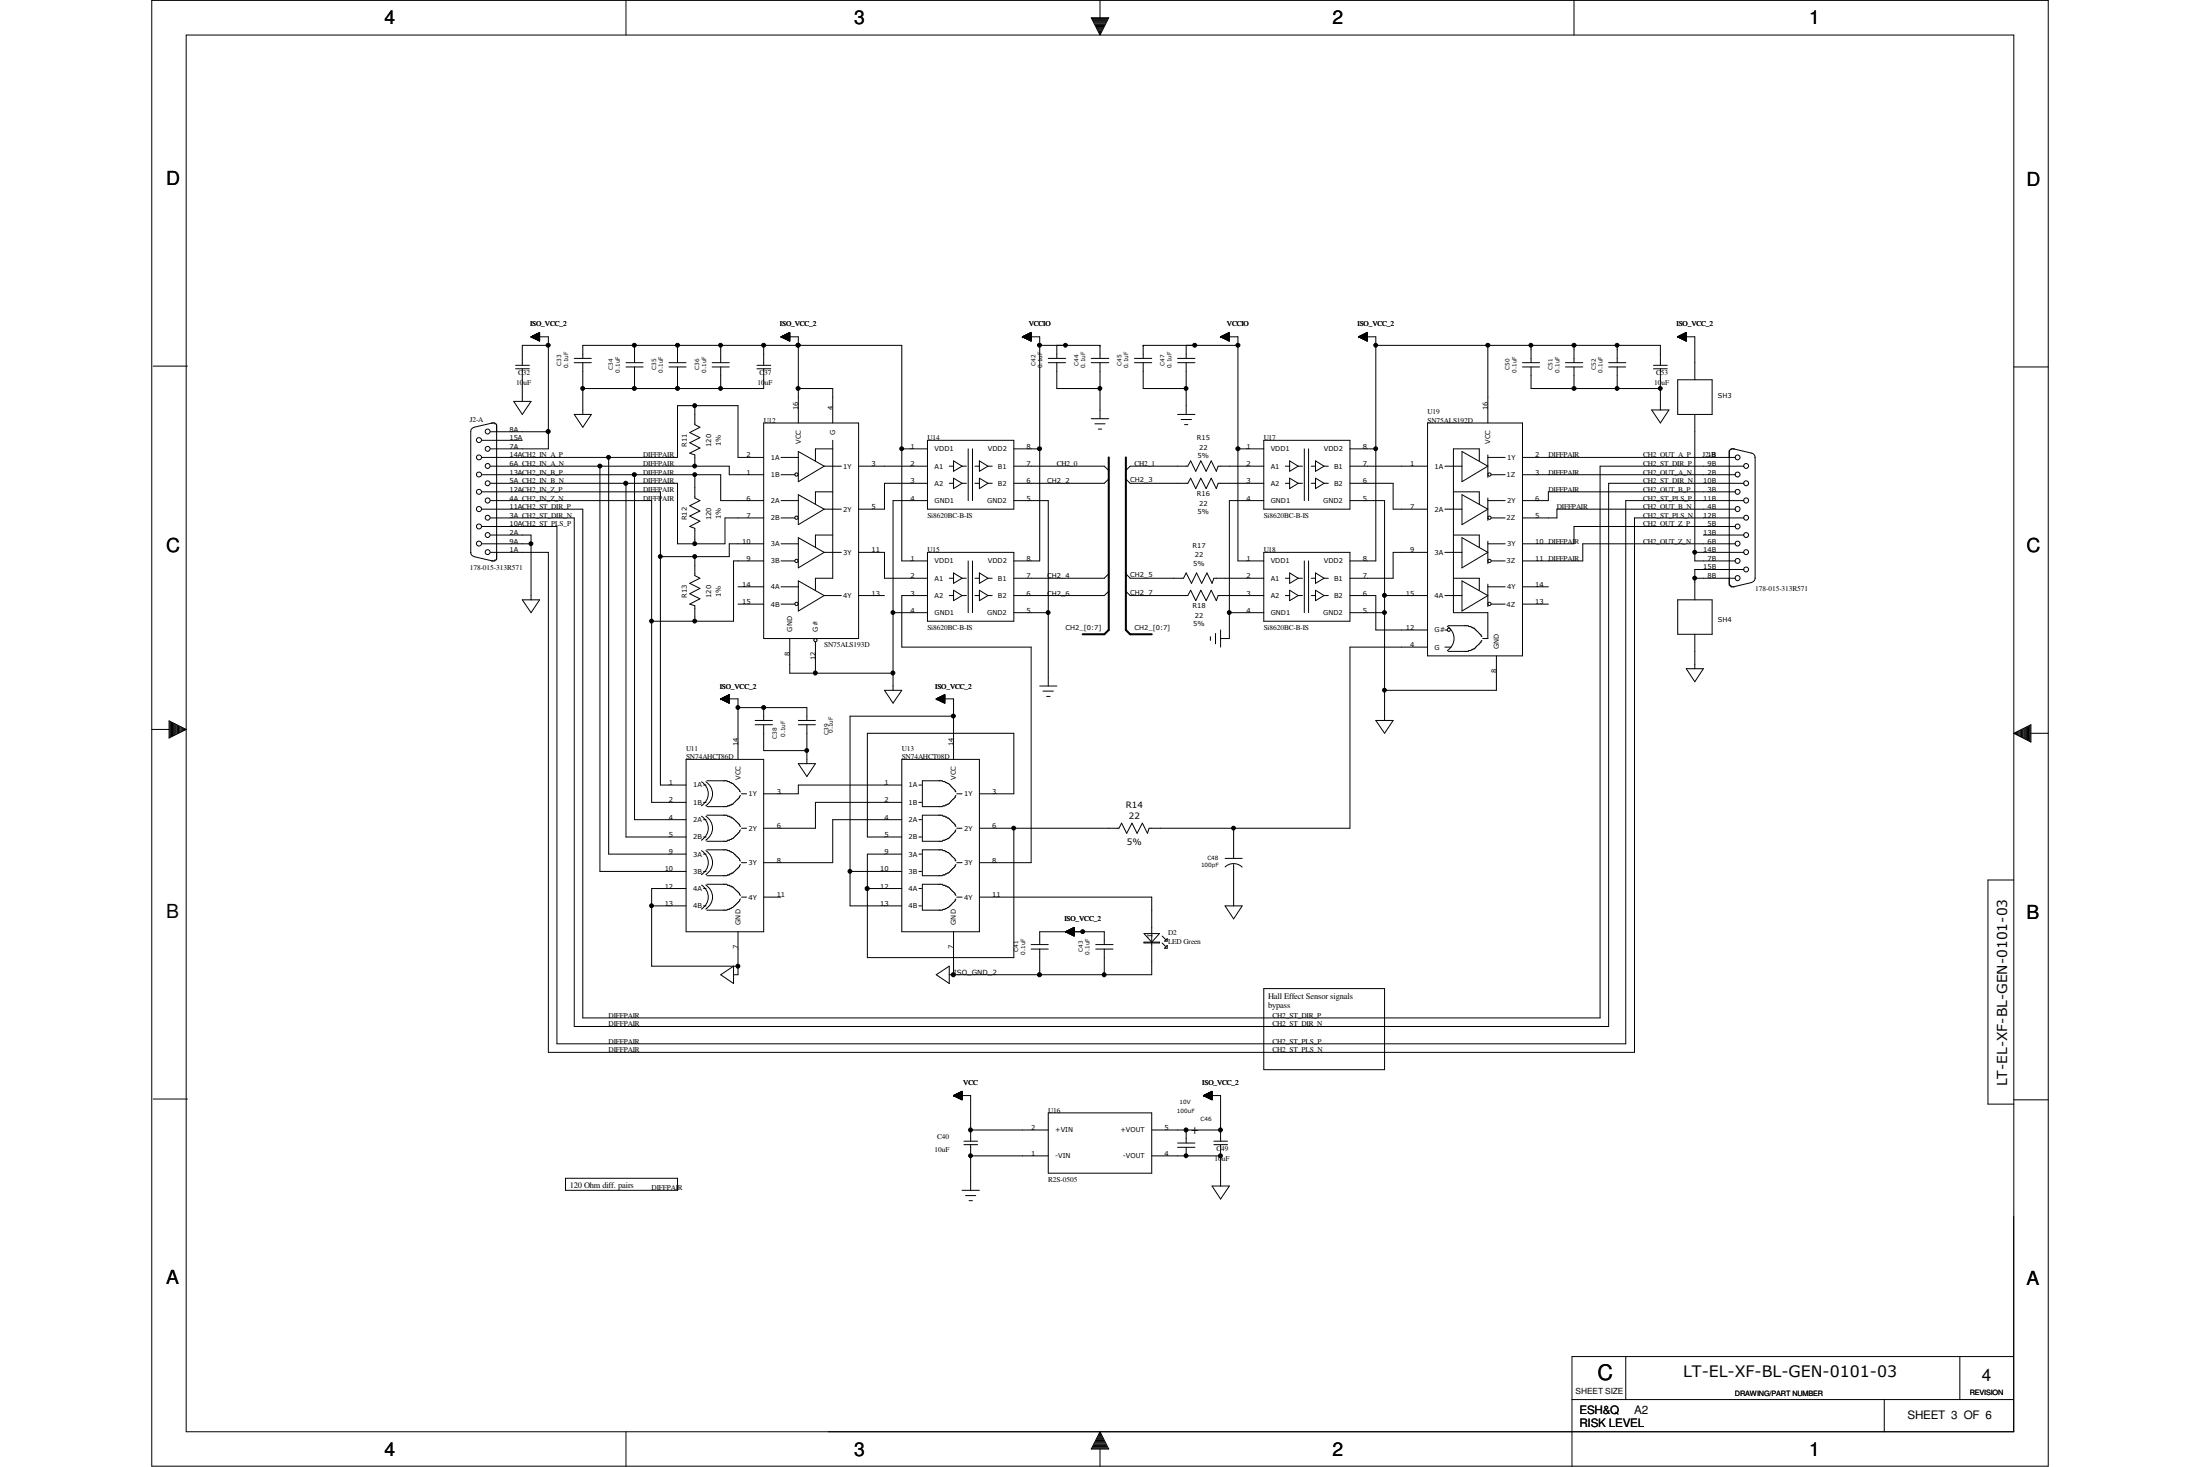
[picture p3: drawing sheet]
<svg xmlns="http://www.w3.org/2000/svg" width="457mm" height="305mm" viewBox="0 0 457 305" stroke-linecap="round" stroke-linejoin="round" font-family="sans-serif">
<g fill="none" stroke="#000" stroke-width=".21">
<path d="M31.5 .1h394.2v304.5h-394.2zM38.7 7.3h379.8v290.2h-379.8zM130.1 .1v7.2M226.8 3.7h3.6l-1.8 3.6zM227 3.9h3.2M227 4h3.1M227.2 4.2h2.8M227.2 4.4h2.7M227.4 4.6h2.4M227.4 4.7h2.3M227.5 5h2.2M227.6 5.1h2"/>
<path d="M227.7 5.3h1.8M227.8 5.5h1.6M227.9 5.7h1.4M228 5.8h1.2M228 6h1.2M228.1 6.2h.9M228.3 6.4h.6M228.3 6.6h.6M228.4 6.7h.4M228.5 6.9h.2M228.6 .1v3.6M228.6 6.9v.3"/>
<path d="M327.1 .1v7.2M31.8 76.1h7.1M107.1 75.9h2.9M107.1 76.6h2.9M108.5 76.6v6.8M110.4 70h.1M110.4 70h3.6v23.3h-12.1M110.4 70l1.7-.9v1.8zM110.4 70.1h1.7M110.4 69.9v.1M110.6 69.9v.2M110.7 70.2h1.4"/>
<path d="M110.7 69.8v.3M110.9 70.3h1.2M110.9 69.7v.5M111 69.6v.7M111.2 70.4h.9M111.2 69.6v.8M111.3 69.5v.9M111.4 69.4v1.1M111.6 70.6h.5M111.6 69.4v1.2M111.7 69.3v1.4M111.8 70.7h.3"/>
<path d="M111.8 69.2v1.5M112 69.1v1.7M112.1 70.8h.1M112.1 69.2h-.2v1.6h.2M112.1 69.5h-.8v1h.8M112.1 69.9h-1.6v.2M112.1 69.8h-1.4v.3M112.1 69.8h-1.3v.4M112.1 69.7h-1.2v.6M112.1 69.6h-1v.7M112.1 69.6h-.9v.8M112.1 69.4h-.6v1.1"/>
<path d="M112.1 69.3h-.4v1.3M112.1 69.3h-.3v1.4M114 71.8h-5.5v4.1M119.3 75.4h3.6M119.3 74.5h3.6M121.1 74.5v-2.7h66.3v44.7h5.3M121.1 75.4v10.7M130.1 76.2h3.5M130.1 75.4h3.5M131.9 71.8v3.6M131.9 76.2v4.5M139 76.2h3.6"/>
<path d="M139 75.4h3.6M140.8 71.8v3.6M140.8 76.2v4.5M148 76.2h3.6M148 75.4h3.6M149.8 71.8v3.6M149.8 76.2v4.5M157.3 75.9h2.9M157.3 76.6h2.9M158.7 71.8v4.1M158.7 76.6v4.1h-37.6M162.3 70h.1"/>
<path d="M162.3 70h3.6v17.9M162.3 70l1.8-.9v1.8zM162.4 70.1h1.7M162.4 69.9v.1M162.5 69.9v.2M162.6 70.2h1.5M162.6 69.8v.3M162.8 70.3h1.3M162.8 69.7v.5M163 69.6v.7M163.1 70.4h1M163.1 69.6v.8"/>
<path d="M163.2 69.5v.9M163.3 70.5h.8M163.4 69.4v1.1M163.5 69.4v1.2M163.6 70.6h.5M163.7 69.3v1.4M163.7 70.7h.4M163.8 69.2v1.5M164 69.1v1.7M164 69.1v1.7h.1M164.1 69.2h-.2v1.6h.2M164.1 69.9h-1.6v.2"/>
<path d="M164.1 69.8h-1.5v.3M164.1 69.8h-1.4v.4M164.1 69.7h-1.2v.6M164.1 69.6h-1.1v.7M164.1 69.6h-.9v.8M164.1 69.5h-.8v1M164.1 69.4h-.7v1.1M164.1 69.3h-.5v1.3M164.1 69.3h-.4v1.4M165.9 71.8h.1M212.5 70h.1M212.5 70h3.6v46.5h-5.4"/>
<path d="M212.5 70l1.8-.9v1.8zM212.6 70.1h1.7M212.6 69.9v.1M212.7 69.9v.2M212.8 70.2h1.5M212.8 69.8v.3M213 70.3h1.3M213 69.7v.5M213.3 70.4h1M213.3 69.6v.8M213.4 69.5v.9M213.4 70.5h.9"/>
<path d="M213.6 69.4v1.1M213.7 69.4v1.2M213.7 70.6h.6M213.8 69.3v1.4M213.9 70.7h.4M214 69.2v1.5M214.1 69.1v1.7M214.2 70.8h.1M214.2 69.1v1.7M214.3 69.2h-.3v1.6h.3M214.3 69.9h-1.7v.2M214.3 69.8h-1.5v.3"/>
<path d="M214.3 69.8h-1.4v.4M214.3 69.7h-1.2v.6M214.3 69.6h-1.1l-.1 .7M214.3 69.6h-1v.8M214.3 69.5h-.8v1M214.3 69.4h-.7v1.1M214.3 69.3h-.5v1.3M214.3 69.3h-.4v1.4M216.1 71.8h12.5M217.8 75.4h3.6M217.8 74.5h3.6M219.6 71.8v2.7"/>
<path d="M219.6 75.4v5.3h9M226.8 75.4h3.6M226.8 74.5h3.6M228.6 71.8h.1M228.6 71.8v2.7M228.6 75.4v11.6M235.8 75.4h3.6M235.8 74.5h3.6M237.6 71.8h.1M237.6 71.8v2.7M237.6 75.4v5.3h8.9M237.6 71.8h19.7"/>
<path d="M244.7 75.4h3.6M244.7 74.5h3.6M246.5 71.8v2.7M246.5 75.4v10.7M253.7 70h.1M253.7 70h3.6v46.5h5.3M253.7 70l1.8-.9v1.8zM253.7 70.1h1.8M253.7 69.9v.1M253.9 69.9v.2M254 70.2h1.5M254 69.8v.3"/>
<path d="M254.2 70.3h1.3M254.2 69.7v.5M254.3 69.6v.7M254.5 70.4h1M254.5 69.6v.8M254.6 69.5v.9M254.8 69.4v1.1M254.9 69.4v1.2M254.9 70.6h.6M255.1 70.7h.4M255.1 69.3v1.4M255.2 69.2v1.5"/>
<path d="M255.3 69.1v1.7M255.4 70.8h.1M255.4 69.1v1.7M255.5 69.2h-.2l-.1 1.6h.3M255.5 69.5h-.8v1h.8M255.5 69.9h-1.7v.2M255.5 69.8h-1.5v.3M255.5 69.8h-1.4v.4M255.5 69.7h-1.2v.6M255.5 69.6h-1.1v.7M255.5 69.6h-.9v.8M255.5 69.4h-.7v1.1"/>
<path d="M255.5 69.3h-.5v1.3M255.5 69.3h-.4v1.4M282.4 70h.1M282.4 70h3.5v46.5h-5.4M282.4 70l1.7-.9v1.8zM282.4 70.1h1.7M282.4 69.9v.1M282.5 69.9v.2M282.7 70.2h1.4M282.7 69.8v.3M283 69.6v.7M283.1 70.4h1"/>
<path d="M283.1 69.6v.8M283.3 70.5h.8M283.3 69.5v.9M283.4 69.4v1.1M283.5 69.4v1.2M283.6 70.6h.5M283.7 69.3v1.4M283.8 69.2v1.5M283.9 70.8h.2M284 69.1v1.7h.1M284.1 69.3h-.3v1.4h.3M284.1 69.7h-1.2v.6h1.2"/>
<path d="M284.1 69.9h-1.6v.2M284.1 69.8h-1.5v.3M284.1 69.8h-1.3v.4M284.1 69.6h-1.1v.7M284.1 69.6h-.9v.8M284.1 69.5h-.8v1M284.1 69.4h-.6v1.1M284.1 69.3h-.5v1.3M284.1 69.2h-.2v1.6M285.9 71.8h59.2v4.1M309.2 71.8v16.1M316.4 76.2h3.6"/>
<path d="M316.4 75.4h3.6M318.2 71.8v3.6M318.2 76.2v4.5h26.9M325.3 76.2h3.6M325.3 75.4h3.6M327.1 71.8v3.6M327.1 76.2v4.5M334.3 76.2h3.6M334.3 75.4h3.6M336.1 71.8v3.6M336.1 76.2v4.5M343.6 75.9h2.9"/>
<path d="M343.6 76.6h2.9M345.1 76.6v8.6M348.7 70h.1M348.7 78.9h7.1v7.2h-7.1zM348.7 70h3.5v8.9M348.7 70l1.7-.9v1.8zM348.7 70.1h1.7M348.7 69.9v.1M348.8 69.9v.2M349 70.2h1.4M349 69.8v.3M349.1 70.3h1.3"/>
<path d="M349.1 69.7v.5M349.3 69.6v.7M349.4 70.4h1M349.4 69.6v.8M349.5 69.5v.9M349.6 70.5h.8M349.7 69.4v1.1M349.8 69.4v1.2M349.9 70.6h.5M350 69.3v1.4M350.1 69.2v1.5M350.2 70.8h.2"/>
<path d="M350.3 69.1v1.7h.1M350.4 69.3h-.3v1.4h.3M350.4 69.9h-1.6v.2M350.4 69.8h-1.5v.3M350.4 69.8h-1.3v.4M350.4 69.7h-1.2v.6M350.4 69.6h-1.1v.7M350.4 69.6h-.9v.8M350.4 69.5h-.8v1M350.4 69.4h-.6v1.1M350.4 69.3h-.5v1.3M350.4 69.2h-.2v1.6"/>
<path d="M418.5 76.2h7.2M100.2 95h40.6v-10.7h12.6v10.7h5.3M100.2 98.6h49.6v5.4h8.9M100.2 91.5h8.3M101.9 96.9h49.7v1.7h7.1M101.9 89.7h12.1M102.1 87.9h.7v.2l.4 .1v28l-.4 .2v.1h-.7M102.3 87.9l-3.8 .9a.83 .83 0 0 0-.7 .9v25a.83 .83 0 0 0 .7 .9M106.8 83.4h3.6l-1.9 2.7zM119.3 86.1h3.6l-1.8 2.7zM124.7 96.9v84.2h17.9M126.5 95v82.5h16.1"/>
<path d="M131.9 98.6v71.7h10.7M144.4 96.9h.1M144.4 84.3v3.9l1.1 .6-2.2 1.1 2.2 1-2.2 1.1 2.2 1.1-2.2 1 1.1 .4v2.4M144.4 98.6v4.9l1.1 .5-2.2 1.1 2.2 1.1-2.2 1 2.2 1.1-2.2 1.1 1.1 .4v3.2M158.7 87.9h19.7v44.8h-19.7zM162.3 98.6h2.9M162.3 95h3.6M165.9 93.8l5.4 3.1-5.4 3.2zM165.9 80.7h7.2v7.2M171.3 96.9h3.5M173.1 93.3h-3.6v2.5M173.1 91.5v28.6h-3.6v2.5"/>
<path d="M178.4 96.9h14.3M187.4 93.3h5.3M192.7 91.5h18v14.3h-18zM197.3 96.9h.9M198.2 95.8l1.7 1.1-1.7 1zM198.2 99.4l1.7 1-1.7 1.1zM199.9 96.9h.9M201.2 93.3v10.7M202.1 93.3v10.7M202.6 96.9h.9M203.5 95.8l1.8 1.1-1.8 1zM203.5 99.4l1.8 1-1.8 1.1z"/>
<path d="M205.3 96.9h.9M210.7 96.9h18.8l.9 .8M210.7 93.3h5.4M226.8 87h3.6M227.5 88.1h2.2M228.3 89.2h.6M230.4 99.5l-.9 .9h-18.8M234 99.5l.9 .9h11.9l.6-1 1.1 2.1 1.1-2.1 1.1 2.1 1-2.1 1.1 2.1 .4-1.1h9.4M244.7 86.1h3.6M245.4 87.2h2.2M246.2 88.2h.6M257.3 93.3h5.3"/>
<path d="M262.6 91.5h17.9v14.3h-17.9zM262.6 96.9h-9.4l-.4 1-1.1-2.1-1 2.1-1.1-2.1-1.1 2.1-1.1-2.1-.6 1.1h-11.9l-.9 .8M267.1 96.9h.9M268 95.8l1.8 1.1-1.8 1zM268 99.4l1.8 1-1.8 1.1zM269.8 96.9h.9M271.1 93.3v10.7M271.9 93.3v10.7M272.5 96.9h.9M273.4 95.8l1.8 1.1-1.8 1zM273.4 99.4l1.8 1-1.8 1.1zM275.2 96.9h.9"/>
<path d="M280.5 96.9h16.2M280.5 93.3h5.4M296.7 87.9h19.7v48.4h-19.7zM300.3 96.9h3.5M303.8 93.8l5.4 3.1-5.4 3.2zM307.4 95.8v-2.5h-5.4v34h7.2v5.4h-1.1M309.2 95h3.6M309.2 94.5v4.7M309.9 98.6h2.9M316.4 98.6h44.2M316.4 95h44.2M343.2 85.2h3.6l-1.7 2.7z"/>
<path d="M352.2 86.1v30.4h8.4M360.3 93.3l3.7 .8a.91 .91 0 0 1 .7 .9v25.1a.91 .91 0 0 1-.7 .9M360.5 93.3h-.8v.1l-.3 .2v28h.2l.1 .3h.8M362.4 96.9h-29.9v114.6h-211.4v-105.7h-20.9M98.5 115.7l3.8 .8M100.2 113h10.2M100.2 102.2h37v60.9h5.4M101.9 100.4h38.9v12.6h9.9v-5.4h8M101.9 111.2h8.5v13.4M101.9 104h33.5v62.7h7.2M130.1 100.4v73.5h12.5M144.4 115.7v3.9l1.1 .5-2.2 1.1 2.2 1.1-2.2 1.1 2.2 1-2.2 1.1 1.1 .4v3.2"/>
<path d="M158.7 113h-7.1v2.7h-14.4M158.7 116.5h-6.3v12.6h-17M162.3 113h3.6M162.3 107.6h2.9M162.3 104h3.6M162.3 116.5h2.9M165.9 102.8l5.4 3-5.4 3.2zM165.9 111.7l5.4 3.1-5.4 3.2zM171.3 114.8h3.5M171.3 105.8h3.5M173.1 111.2h-3.6v2.5M173.1 102.2h-3.6v2.5"/>
<path d="M178.4 114.8h5.4v5.3h8.9M192.7 114.8h18v14.3h-18zM192.7 100.4h-8.9v5.4h-5.4M192.7 104h-7.1v39.4M197.3 100.4h.9M198.2 119l1.7 1.1-1.7 1.1zM199.9 100.4h.9M201.2 116.5v10.8M202.1 116.5v10.8M202.6 100.4h.9M203.5 119l1.8 1.1-1.8 1.1zM205.3 100.4h.9"/>
<path d="M210.7 104h7.1v38.5M230.4 119.2l-.9 .9h-18.8M234 119.2l.9 .9h11.1l.5-1.1 1.1 2.2 1.1-2.2 1 2.2 1.1-2.2 1.1 2.2 .4-1.1h10.3M262.6 114.8h17.9v14.3h-17.9zM262.6 104h-7.1v28.7h-1.8M267.1 100.4h.9M268 119l1.8 1.1-1.8 1.1zM269.8 100.4h.9M271.1 116.5v10.8M271.9 116.5v10.8M272.5 100.4h.9M273.4 119l1.8 1.1-1.8 1.1z"/>
<path d="M275.2 100.4h.9M280.5 104h7.2v45.7M280.5 100.4h9v5.4h7.2M296.7 114.8h-7.2v5.3h-9M300.3 114.8h3.5M300.3 105.8h3.5M302 111.2h5.4v2.5M302 102.2h5.4v2.5M303.8 102.8l5.4 3-5.4 3.2zM303.8 111.7l5.4 3.1-5.4 3.2zM309.2 113h3.6M309.2 104h3.6"/>
<path d="M309.2 103.5v4.6M309.2 112.4v4.7M309.9 107.6h2.9M309.9 116.5h2.9M352.2 114.8h10.2M354 111.2h8.4M360.6 109.4h-33.5v3.6h-10.7M360.6 113h-31.7v3.5h-12.5M360.6 105.8h-37v1.8h-7.2M360.6 102.2h-38.8v1.8h-5.4M362.4 104h-24.5v112.9h-222.2v-107.5h-15.5M362.4 107.6h-22.7v111.1h-225.7v-103.9h-12.1"/>
<path d="M362.4 100.4h-28.1v112.9h-215v-105.7h-17.4M362.4 118.3h-10.2v6.3M108.5 124.6h3.6l-1.7 2.7zM153.4 121.9h5.3M153.4 125.5h5.3M162.3 121.9h3.6M162.3 125.5h2.9M164.1 132.7v7.2h21.5M165.9 120.7l5.4 3-5.4 3.3zM169.5 133.4v6.5M171.3 123.7h3.5M178.4 123.7h5.4"/>
<path d="M185.6 127.3h7.1M192.7 123.7h-5.3v10.8h26.9v44.7h-10.8M197.3 120.1h.9M197.3 123.7h.9M198.2 122.6l1.7 1.1-1.7 1.1zM199.9 120.1h.9M199.9 123.7h.9M202.6 120.1h.9M202.6 123.7h.9M203.5 122.6l1.8 1.1-1.8 1.1zM205.3 120.1h.9M205.3 123.7h.9"/>
<path d="M210.7 127.3h7.1M230.4 122.9l-.9 .8h-18.8M234 122.9l.9 .8h11.9l.6-1.1 1.1 2.2 1.1-2.2 1.1 2.2 1-2.2 1.1 2.2 .4-1.1h9.4M251.5 132.3v.8M252.6 131.6v2.2M253.7 130.9v3.6M255.5 127.3h7.1M267.1 120.1h.9M267.1 123.7h.9M268 122.6l1.8 1.1-1.8 1.1zM269.8 120.1h.9M269.8 123.7h.9"/>
<path d="M272.5 120.1h.9M272.5 123.7h.9M273.4 122.6l1.8 1.1-1.8 1.1zM275.2 120.1h.9M275.2 123.7h.9M280.5 123.7h5.4v7.2h10.8M280.5 127.3h7.2M287.7 123.7h9M296.7 134.5h-16.2v37.6h-41.7l-.3 1-1.1-2.1-1.1 2.1-1.1-2.1-1.1 2.1-1-2.1-.6 1.1h-29M300.3 123.7h3.5M300.3 134.5h1.2M300.3 130.9h.5"/>
<path d="M300.8 130.1a2.97 2.97 0 0 1 0 5.1M300.9 130h4.2l.7 .3a3.9 3.9 0 0 1 1.8 1.5l.4 .5M302 120.1h5.4v2.5M303.8 120.7l5.4 3-5.4 3.3zM308 133.1l-.6 .7a2.99 2.99 0 0 1-1.6 1.2l-.7 .3h-4.2M309.2 121.9h3.6M309.2 121.4v4.6M309.9 125.5h2.9M311 136.3v7.1h-23.3M316.4 121.9h5.4M316.4 125.5h5.4M348.7 124.6h7.1v7.2h-7.1z"/>
<path d="M350.4 138.9h3.6l-1.8 2.7zM352.2 120.1h8.4M352.2 131.8v7.1M364 121l-3.7 .9M31.5 151.6h3.6M35.1 149.8l3.6 1.8-3.6 1.7zM35.3 149.9v3.3M35.5 150.1v3M35.6 150.1v2.9M35.9 150.2v2.7M36 150.3v2.5M36.2 150.4v2.3"/>
<path d="M36.4 150.5v2.1M36.5 150.6v2M36.7 150.7v1.7M36.9 150.8v1.6M37.1 150.8v1.5M37.3 151v1.2M37.4 151v1.1M37.6 151.1v.9M37.8 151.2v.7M38 151.3v.5M38.1 151.4v.3M38.4 151.6h.3"/>
<path d="M38.4 151.5v.2M142.6 157.8h16.1v35.8h-16.1zM149.8 145.2h.1M149.8 145.2h3.6v12.6M149.8 145.2l1.8 .9M149.8 145.2l1.8-.9v1.8M149.8 145.2l1.8 .1M150 145.4h1.6M150 145.1v.2M150.2 145.5h1.4M150.2 145v.4M150.4 145.6h1.2"/>
<path d="M150.4 144.9v.6M150.6 144.8v.8h1M150.7 144.7v1M150.8 144.7v1.1M150.9 145.8h.7M151 144.6v1.2M151.1 144.5v1.4M151.2 145.9h.4M151.3 146h.3M151.3 144.5v1.5M151.6 144.7h-.8v1h.8M151.6 144.4v1.7"/>
<path d="M151.6 144.6h-.6v1.3h.6M151.6 144.9h-1.3v.6h1.3M151.6 145.1h-1.7v.2M151.6 145.1h-1.5v.3M151.6 145h-1.4v.5M151.6 144.9h-1.1v.7M151.6 144.8h-1v.8M151.6 144.7h-.7v1.1M151.6 144.5h-.4v1.4M151.6 144.4h-.3v1.6M153.4 147h14.3v2.7M156.9 150.6h3.6"/>
<path d="M156.9 149.7h3.6M158.7 147h.1M158.7 147v2.7M158.7 150.6v5.4h9M165.9 150.6h3.6M165.9 149.7h3.6M165.9 158.7h3.6l-1.8 2.6zM167.7 150.6v8.1M183.8 143.4h3.6l-1.8 2.7zM187.4 157.8h16.1v35.8h-16.1zM194.6 145.2h.1M194.6 145.2h3.6v12.6"/>
<path d="M194.6 145.2l1.7 .9M194.6 145.2l1.7-.9v1.8M194.6 145.2l1.7 .1M194.8 145.4h1.5M194.8 145.1v.2M194.9 145.5h1.4M195.2 145.6h1.1M195.2 144.9v.6M195.4 144.8v.8h.9M195.5 144.7v1M195.6 144.7v1.1M195.7 145.8h.6"/>
<path d="M195.8 145.9h.5M195.8 144.6v1.2M195.9 144.5v1.4M196 145.9h.3M196.2 144.4v1.6M196.3 146.1h.1M196.3 144.7h-.8v1h.8M196.3 144.4h-.2v1.6h.2M196.3 144.9h-1.2v.6h1.2M196.3 145.1h-1.6v.2M196.3 145.1h-1.4v.3M196.3 145h-1.3v.5"/>
<path d="M196.3 144.9h-1v.7M196.3 144.8h-.9v.8M196.3 144.7h-.6v1.1M196.3 144.6h-.4v1.3M196.3 144.5h-.3v1.5M196.3 144.4v1.7M198.2 148.8h-21.5v39.4h10.7M216.1 142.5h3.5M216.7 143.6h2.2M217.5 144.7h.7M285.9 149.7h3.6l-1.8 2.7zM418.5 152.4l3.6-1.8v3.6z"/>
<path d="M418.5 152.4h.3M418.8 152.3v.2M419.1 152.2v.4M419.2 152.1v.6M419.4 152v.7M419.6 151.9v1M419.8 151.8v1.1M419.9 151.8v1.2M420.1 151.7v1.4M420.3 151.6v1.6M420.5 151.5v1.8M420.7 151.4v2"/>
<path d="M420.8 151.3v2.2M421 151.2v2.4M421.2 151.1v2.5M421.3 151v2.8M421.6 151v2.8M421.7 150.9v3M421.9 150.8v3.2M422.1 152.4h3.6M145.8 162.4a2.89 2.89 0 0 1 0 5M145.8 169.6a2.89 2.89 0 0 1 0 4.9v.1M145.8 176.7a2.89 2.89 0 0 1 0 5M146.2 163.1h.5"/>
<path d="M146.2 166.7h.5M146.2 170.3h.5M146.2 173.9h.5M146.2 177.5h.5M146.7 162.4a2.89 2.89 0 0 1 0 5M146.7 169.6a2.89 2.89 0 0 1 0 4.9v.1M146.7 176.7a2.89 2.89 0 0 1 0 5M146.9 162.2h4.1l1.3 .6 1.6 1.7M146.9 169.4h4.1l.2 .2h.4l.7 .4 1.4 1.4 .2 .3M146.9 176.6h4.1l.7 .4a4.6 4.6 0 0 1 2.2 1.9M153.9 165.3l-.7 .9a2.72 2.72 0 0 1-1.5 1.1l-.7 .3h-4.1M153.9 172.4l-.2 .4-1.4 1.4-1.1 .4-.2 .2h-4.1"/>
<path d="M153.9 179.6l-1.1 1.3-1.2 .9h-.4l-.2 .1h-4.1M154.1 164.9h1.1M154.1 172.1h1.1M154.1 179.2h1.1M187.4 163.1h-21.5v1.8h-7.2M187.4 170.3h-14.3v8.9h-14.4M187.4 166.7h-17.9v5.4h-10.8M191 163.1h.5M191 166.7h.5M191 170.3h.5M191 173.9h.5M191 177.5h.5"/>
<path d="M198.7 164.5l-1.4-1.6-1-.5-.5-.2h-4.1v5.4h4.1l.7-.3a2.19 2.19 0 0 0 1.5-1.1l.5-.5 .2-.4M198.7 171.7l-.5-.7a3.2 3.2 0 0 0-2.2-1.4l-.2-.2h-4.1v5.4h4.1l1.5-.7 1.2-1.3 .2-.4M198.7 178.9l-.5-.7a3.2 3.2 0 0 0-2.2-1.5l-.2-.1h-4.1v5.3h4.1l.5-.1 .2-.2a4 4 0 0 0 2-1.8l.2-.2M198.8 164.9h1.1M198.8 172.1h1.1M198.8 179.2h1.1M203.5 164.9h7.2v-12.5h-30.4v21.5h7.1M210.7 172.1v26.9h-30.4v-21.5h7.1M254.6 178.4h3.5M256.4 172.1v6.3M256.4 179.6v8.6M135.4 188.2h7.2"/>
<path d="M142.6 184.6h-7.2v16.1h18M145.8 183.9a2.89 2.89 0 0 1 0 4.9v.1M146.2 181.1h.5M146.2 184.6h.5M146.2 188.2h.5M146.7 183.9a2.89 2.89 0 0 1 0 4.9v.1M146.9 183.7h4.1l.2 .2 1.1 .4 1.2 1.2 .4 .6M153.4 193.6v8.9h-1M153.9 186.8l-.2 .4-.9 .8-1.2 .9h-.4l-.2 .2h-4.1M154.1 186.4h1.1M158.7 186.4h3.6M176.7 181.1h10.7"/>
<path d="M180.3 184.6h7.1M191 181.1h.5M191 184.6h.5M191 188.2h.5M198.2 193.6v8.9M198.7 186.1l-.5-.8a4.1 4.1 0 0 0-1.9-1.4h-.3l-.2-.2h-4.1v5.4h4.1l.5-.2a5 5 0 0 0 2.4-2.1M198.8 186.4h1.1M203.5 186.4h35.9v16.1h-42.1M214.3 197.2h3.5M214.3 196.3h3.5M216.1 196.3v-2.7h13.4v2.7M216.1 197.2v5.3"/>
<path d="M221.4 193.6h.1M221.4 193.6l1.8-.9v1.8zM221.5 193.5l1.7 .1M221.7 193.5v.2h1.5M221.8 193.8h1.4M221.8 193.4v.4M222 193.9h1.2M222 193.3v.5M222.1 194h1.1M222.1 193.3v.6M222.2 194h1M222.2 193.2v.8"/>
<path d="M222.4 193.1v1M222.5 193v1.1h.7M222.7 193v1.2h.5M222.8 192.9v1.4M222.9 192.8v1.6M223.1 192.7v1.7M223.2 192.8h-.2v1.6h.2M223.2 192.9h-.4v1.4h.4M223.2 193.1h-.8v1h.8M223.2 193.5h-1.6v.1M223.2 193.5h-1.5v.2M223.2 193.4h-1.3v.4"/>
<path d="M223.2 193.3h-1.2v.6M223.2 193.2h-1v.8M223.2 193.2h-.9v.8M223.2 193h-.6v1.1M223.2 193h-.5v1.2M223.2 192.7v1.7M225 193.6h.1M227.7 197.2h3.6M227.7 196.3h3.6M229.5 197.2v5.3M237.7 194h3.3l-1.6 1.7zM237.7 195.7h3.3v.2h-3.3z"/>
<path d="M241.5 195.9l.7 .7M241.5 194.5l.7 .7M242 195.5l.6-.5v.5zM242.6 196.4v.6h-.6zM254.6 180.1a2.5 2.5 0 0 1 3.5 .1M254.6 188.2h3.5l-1.7 2.7zM418.5 182.8h-5.4v46.6h5.4M149.8 202.5l2.6-1.8v3.6zM194.6 202.5l2.7-1.8v3.6zM198.2 202.5h.1M262.6 205.4h25.1v16.8h-25.1zM31.8 228.3h7.1"/>
<path d="M198.2 227.6h.1M198.2 227.6h3.5v9.5M198.2 227.6l1.7 .9M198.2 227.6l1.7-.9v1.8M198.2 227.6l1.7 .1M198.3 227.5h1.6M198.3 227.5v.3h1.6M198.5 227.5v.3h1.4M198.7 227.9h1.2M198.7 227.4v.5M198.8 228h1.1M198.8 227.3v.6"/>
<path d="M198.9 227.2v.8M199.1 228.1h.8M199.1 227.2v.9M199.2 227.1l.1 1.1h.6M199.3 227v1.3M199.4 228.3h.5M199.5 226.9v1.4M199.6 226.9v1.5M199.7 228.4h.2M199.7 226.9v1.5M199.8 228.5h.1M199.8 226.8v1.6"/>
<path d="M199.9 226.9h-.3v1.4h.3M199.9 227.5h-1.5v.3M199.9 227.4h-1.3v.4M199.9 227.3h-1.2v.6M199.9 227.3h-1.1v.7M199.9 227.2h-.9v.8M199.9 227.1h-.8v1M199.9 227h-.6v1.2M199.9 227h-.5v1.3M199.9 226.8v1.7M200.3 237.1h2.9M200.3 237.8h2.9"/>
<path d="M201.7 234.8h.1M201.7 234.8h16.1M201.7 237.8v9.5M217.8 231.2h21.6v12.6h-21.6zM239.4 234.8h14.3M244.7 238.4h3.6M244.7 237.5h3.6M246.5 234.8h.1M246.5 234.8v2.7M246.5 238.4v1.8M250.1 227.6h.1M250.1 227.6h3.6v9.5"/>
<path d="M250.1 227.6l1.8 .9M250.1 227.6l1.8-.9v1.8M250.1 227.6l1.8 .1M250.3 227.5v.3h1.6M250.4 227.5h1.5M250.4 227.5v.3h1.5M250.6 227.9h1.3M250.6 227.4v.5M250.7 228h1.2M250.7 227.3v.6M250.9 227.2v.8M251 228.1h.9"/>
<path d="M251 227.2v.9M251.2 227.1v1.1M251.2 228.2h.7M251.3 227v1.3M251.5 226.9v1.4M251.5 228.3h.4M251.6 228.4h.3M251.6 226.9v1.5M251.7 226.9v1.5M251.8 226.8v1.6M251.9 226.8v1.7M251.9 227h-.5v1.3h.5"/>
<path d="M251.9 227.5h-1.7v.2M251.9 227.4h-1.4v.4M251.9 227.3h-1.2v.6M251.9 227.3h-1.1v.7M251.9 227.2h-.9v.8M251.9 227.1h-.8v1M251.9 227h-.7v1.2M251.9 226.9h-.4v1.4M252.3 237.1h2.8M252.3 237.8h2.8M253.7 234.8h.1M253.7 237.8v8.6"/>
<path d="M418.5 228.5h7.2M117.5 244.8h23.3v2.5h-23.3zM199.9 247.3h3.6M200.7 248.4h2.1M201.4 249.5h.7M201.7 240.2h.1M201.7 240.2h16.1M239.4 240.2h14.3M246.5 240.2h.1M251.9 246.4h3.6l-1.8 2.7zM253.7 240.2h.1M418.5 252.7v44.8"/>
<path d="M130.1 297.5v7.1M227.5 299.8h2.2M227.6 299.6h2M227.7 299.5h1.8M227.8 299.3h1.6M227.9 299.1h1.4M228 298.9h1.2M228 298.7h1.2M228.1 298.6h.9M228.3 298.4h.6M228.3 298.2h.6M228.4 298h.4"/>
<path d="M228.5 297.9h.2M228.6 297.6v.3M228.6 297.5l1.8 3.6h-3.6zM326.7 297.6v7.1M326.7 290.8h91.8M337.9 281.9v8.9M391.6 290.8v6.7M407.3 281.9v8.9M418.5 281.9h-91.8v15.6M227 300.9h3.2M227 300.7h3.1M227.2 300.5h2.8"/>
<path d="M227.2 300.4h2.7M227.4 300.2h2.4M227.4 300h2.3M228.6 301.1v3.5"/>
<circle cx="113.9" cy="71.7" r=".42"/>
<circle cx="131.8" cy="71.7" r=".42"/>
<circle cx="140.8" cy="71.7" r=".42"/>
<circle cx="149.8" cy="71.7" r=".4"/>
<circle cx="158.7" cy="71.7" r=".42"/>
<circle cx="165.9" cy="71.7" r=".42"/>
<circle cx="216" cy="71.7" r=".42"/>
<circle cx="221.4" cy="71.7" r=".4"/>
<circle cx="248.3" cy="71.7" r=".42"/>
<circle cx="257.3" cy="71.7" r=".42"/>
<circle cx="285.9" cy="71.7" r=".4"/>
<circle cx="309.2" cy="71.7" r=".42"/>
<circle cx="318.2" cy="71.7" r=".4"/>
<circle cx="327.1" cy="71.7" r=".42"/>
<circle cx="336.1" cy="71.7" r=".4"/>
<circle cx="99.6" cy="91.4" r=".52"/>
<circle cx="99.6" cy="95" r=".52"/>
<circle cx="99.6" cy="98.6" r=".52"/>
<circle cx="101.3" cy="89.7" r=".51"/>
<circle cx="101.3" cy="93.3" r=".51"/>
<circle cx="101.3" cy="96.8" r=".51"/>
<circle cx="113.9" cy="89.7" r=".43"/>
<circle cx="121.1" cy="80.7" r=".4"/>
<circle cx="124.7" cy="96.8" r=".42"/>
<circle cx="126.5" cy="95" r=".4"/>
<circle cx="131.8" cy="80.7" r=".42"/>
<circle cx="131.8" cy="98.6" r=".42"/>
<circle cx="140.8" cy="80.7" r=".42"/>
<circle cx="144.4" cy="84.3" r=".42"/>
<circle cx="144.4" cy="98.6" r=".4"/>
<circle cx="144.4" cy="96.8" r=".4"/>
<circle cx="149.8" cy="80.7" r=".4"/>
<circle cx="165.5" cy="98.6" r=".34"/>
<circle cx="165.9" cy="80.7" r=".42"/>
<circle cx="187.4" cy="93.2" r=".4"/>
<circle cx="216" cy="93.2" r=".42"/>
<circle cx="228.6" cy="80.7" r=".4"/>
<circle cx="246.5" cy="80.7" r=".4"/>
<circle cx="257.3" cy="93.2" r=".42"/>
<circle cx="285.9" cy="93.2" r=".4"/>
<circle cx="309.5" cy="98.6" r=".34"/>
<circle cx="327.1" cy="80.7" r=".42"/>
<circle cx="336.1" cy="80.7" r=".4"/>
<circle cx="345" cy="80.7" r=".4"/>
<circle cx="361.1" cy="95" r=".51"/>
<circle cx="361.1" cy="98.6" r=".51"/>
<circle cx="362.9" cy="96.8" r=".51"/>
<circle cx="99.5" cy="105.8" r=".54"/>
<circle cx="99.6" cy="112.9" r=".52"/>
<circle cx="99.6" cy="109.4" r=".52"/>
<circle cx="99.6" cy="102.2" r=".52"/>
<circle cx="101.3" cy="104" r=".52"/>
<circle cx="101.3" cy="100.4" r=".51"/>
<circle cx="101.3" cy="107.6" r=".51"/>
<circle cx="101.3" cy="111.2" r=".51"/>
<circle cx="101.3" cy="114.7" r=".51"/>
<circle cx="110.3" cy="113" r=".4"/>
<circle cx="130" cy="100.4" r=".43"/>
<circle cx="137.2" cy="115.6" r=".4"/>
<circle cx="144.4" cy="113" r=".4"/>
<circle cx="144.4" cy="115.6" r=".4"/>
<circle cx="165.5" cy="107.6" r=".34"/>
<circle cx="165.5" cy="116.5" r=".34"/>
<circle cx="309.5" cy="116.5" r=".34"/>
<circle cx="309.5" cy="107.6" r=".34"/>
<circle cx="352.2" cy="114.7" r=".4"/>
<circle cx="361.1" cy="105.8" r=".52"/>
<circle cx="361.1" cy="116.5" r=".51"/>
<circle cx="361.1" cy="102.2" r=".51"/>
<circle cx="361.1" cy="112.9" r=".51"/>
<circle cx="361.1" cy="109.4" r=".51"/>
<circle cx="362.9" cy="104" r=".52"/>
<circle cx="362.9" cy="107.6" r=".51"/>
<circle cx="362.9" cy="100.4" r=".51"/>
<circle cx="362.9" cy="111.2" r=".51"/>
<circle cx="362.9" cy="114.7" r=".51"/>
<circle cx="362.9" cy="118.3" r=".51"/>
<circle cx="135.4" cy="129" r=".4"/>
<circle cx="144.4" cy="129" r=".4"/>
<circle cx="165.5" cy="125.5" r=".34"/>
<circle cx="169.4" cy="139.8" r=".42"/>
<circle cx="169.5" cy="133" r=".34"/>
<circle cx="185.6" cy="139.8" r=".42"/>
<circle cx="185.6" cy="127.3" r=".4"/>
<circle cx="217.8" cy="127.3" r=".4"/>
<circle cx="255.5" cy="127.3" r=".4"/>
<circle cx="287.7" cy="123.7" r=".42"/>
<circle cx="287.7" cy="127.3" r=".4"/>
<circle cx="301.1" cy="130.8" r=".33"/>
<circle cx="309.5" cy="125.5" r=".34"/>
<circle cx="352.2" cy="120.1" r=".4"/>
<circle cx="361.1" cy="120.1" r=".52"/>
<circle cx="153.4" cy="147" r=".4"/>
<circle cx="158.7" cy="147" r=".42"/>
<circle cx="167.7" cy="155.9" r=".4"/>
<circle cx="198.1" cy="148.8" r=".42"/>
<circle cx="287.7" cy="143.4" r=".4"/>
<circle cx="210.7" cy="172.1" r=".4"/>
<circle cx="256.3" cy="172.1" r=".4"/>
<circle cx="135.4" cy="188.2" r=".4"/>
<circle cx="176.6" cy="181" r=".4"/>
<circle cx="180.2" cy="184.6" r=".43"/>
<circle cx="225" cy="193.6" r=".42"/>
<circle cx="153.3" cy="200.7" r=".42"/>
<circle cx="198.1" cy="202.5" r=".43"/>
<circle cx="216" cy="202.5" r=".43"/>
<circle cx="229.5" cy="202.5" r=".42"/>
<circle cx="201.7" cy="234.8" r=".42"/>
<circle cx="246.5" cy="234.8" r=".42"/>
<circle cx="253.6" cy="234.8" r=".42"/>
<circle cx="201.7" cy="240.1" r=".4"/>
<circle cx="246.5" cy="240.1" r=".4"/>
<circle cx="253.6" cy="240.1" r=".4"/>
</g>
<g fill="#000">
<circle cx="113.9" cy="71.7" r=".42"/>
<circle cx="131.8" cy="71.7" r=".42"/>
<circle cx="140.8" cy="71.7" r=".42"/>
<circle cx="149.8" cy="71.7" r=".4"/>
<circle cx="158.7" cy="71.7" r=".42"/>
<circle cx="165.9" cy="71.7" r=".42"/>
<circle cx="216" cy="71.7" r=".42"/>
<circle cx="221.4" cy="71.7" r=".4"/>
<circle cx="248.3" cy="71.7" r=".42"/>
<circle cx="257.3" cy="71.7" r=".42"/>
<circle cx="285.9" cy="71.7" r=".4"/>
<circle cx="309.2" cy="71.7" r=".42"/>
<circle cx="318.2" cy="71.7" r=".4"/>
<circle cx="327.1" cy="71.7" r=".42"/>
<circle cx="336.1" cy="71.7" r=".4"/>
<circle cx="113.9" cy="89.7" r=".43"/>
<circle cx="121.1" cy="80.7" r=".4"/>
<circle cx="124.7" cy="96.8" r=".42"/>
<circle cx="126.5" cy="95" r=".4"/>
<circle cx="131.8" cy="80.7" r=".42"/>
<circle cx="131.8" cy="98.6" r=".42"/>
<circle cx="140.8" cy="80.7" r=".42"/>
<circle cx="144.4" cy="84.3" r=".42"/>
<circle cx="144.4" cy="98.6" r=".4"/>
<circle cx="144.4" cy="96.8" r=".4"/>
<circle cx="149.8" cy="80.7" r=".4"/>
<circle cx="165.9" cy="80.7" r=".42"/>
<circle cx="187.4" cy="93.2" r=".4"/>
<circle cx="216" cy="93.2" r=".42"/>
<circle cx="228.6" cy="80.7" r=".4"/>
<circle cx="246.5" cy="80.7" r=".4"/>
<circle cx="257.3" cy="93.2" r=".42"/>
<circle cx="285.9" cy="93.2" r=".4"/>
<circle cx="327.1" cy="80.7" r=".42"/>
<circle cx="336.1" cy="80.7" r=".4"/>
<circle cx="345" cy="80.7" r=".4"/>
<circle cx="110.3" cy="113" r=".4"/>
<circle cx="130" cy="100.4" r=".43"/>
<circle cx="137.2" cy="115.6" r=".4"/>
<circle cx="144.4" cy="113" r=".4"/>
<circle cx="144.4" cy="115.6" r=".4"/>
<circle cx="352.2" cy="114.7" r=".4"/>
<circle cx="135.4" cy="129" r=".4"/>
<circle cx="144.4" cy="129" r=".4"/>
<circle cx="169.4" cy="139.8" r=".42"/>
<circle cx="185.6" cy="139.8" r=".42"/>
<circle cx="185.6" cy="127.3" r=".4"/>
<circle cx="217.8" cy="127.3" r=".4"/>
<circle cx="255.5" cy="127.3" r=".4"/>
<circle cx="287.7" cy="123.7" r=".42"/>
<circle cx="287.7" cy="127.3" r=".4"/>
<circle cx="352.2" cy="120.1" r=".4"/>
<circle cx="153.4" cy="147" r=".4"/>
<circle cx="158.7" cy="147" r=".42"/>
<circle cx="167.7" cy="155.9" r=".4"/>
<circle cx="198.1" cy="148.8" r=".42"/>
<circle cx="287.7" cy="143.4" r=".4"/>
<circle cx="210.7" cy="172.1" r=".4"/>
<circle cx="256.3" cy="172.1" r=".4"/>
<circle cx="135.4" cy="188.2" r=".4"/>
<circle cx="176.6" cy="181" r=".4"/>
<circle cx="180.2" cy="184.6" r=".43"/>
<circle cx="225" cy="193.6" r=".42"/>
<circle cx="153.3" cy="200.7" r=".42"/>
<circle cx="198.1" cy="202.5" r=".43"/>
<circle cx="216" cy="202.5" r=".43"/>
<circle cx="229.5" cy="202.5" r=".42"/>
<circle cx="201.7" cy="234.8" r=".42"/>
<circle cx="246.5" cy="234.8" r=".42"/>
<circle cx="253.6" cy="234.8" r=".42"/>
<circle cx="201.7" cy="240.1" r=".4"/>
<circle cx="246.5" cy="240.1" r=".4"/>
<circle cx="253.6" cy="240.1" r=".4"/>
</g>
<path d="M230.4 95v35.9l-.9 .9h-4.5M234 95v35.9l.9 .9h4.5" fill="none" stroke="#000" stroke-width=".42"/>
<text font-size="4.5" x="332" y="286.7">C</text>
<g font-size="4">
<text x="79.9" y="5">4</text>
<text x="177.5" y="5">3</text>
<text x="276.9" y="5">2</text>
<text x="376" y="5">1</text>
<text x="34.5" y="38.4">D</text>
<text x="421.2" y="38.7">D</text>
<text x="34.5" y="114.6">C</text>
<text x="421.2" y="114.8">C</text>
<text x="34.5" y="190.7">B</text>
<text x="421.2" y="190.9">B</text>
<text x="34.5" y="266.9">A</text>
<text x="421.2" y="267">A</text>
<text x="79.9" y="302.4">4</text>
<text x="177.5" y="302.4">3</text>
<text x="276.9" y="302.4">2</text>
<text x="376" y="302.4">1</text>
</g>
<text font-size="3.6" x="411.9" y="286.9">4</text>
<text font-size="3.3" x="349.8" y="286.1">LT-EL-XF-BL-GEN-0101-03</text>
<text font-size="2.9" x="417.2" y="225.7" transform="rotate(-90 417.2 225.7)">LT-EL-XF-BL-GEN-0101-03</text>
<g font-size="2.4">
<text x="328.3" y="293.7">ESH&amp;Q</text>
<text x="339.6" y="293.7">A2</text>
<text x="328.3" y="296.6">RISK LEVEL</text>
<text x="396.4" y="294.9">SHEET 3 OF 6</text>
</g>
<text font-size="2.2" x="247.4" y="235.6">+</text>
<g font-size="1.8">
<text x="234" y="168">R14</text>
<text x="234.6" y="170.1">22</text>
<text x="234.2" y="175.5">5%</text>
<text x="263.5" y="207.5">Hall Effect Sensor signals</text>
<text x="263.5" y="209.5">bypass</text>
<text x="118.4" y="246.9">120 Ohm diff. pairs</text>
</g>
<text font-size="1.7" x="327.4" y="289.7">SHEET SIZE</text>
<g font-size="1.5">
<text x="110.2" y="67.8">ISO_VCC_2</text>
<text x="162.1" y="67.8">ISO_VCC_2</text>
<text x="213.8" y="67.8">VCCIO</text>
<text x="255" y="67.8">VCCIO</text>
<text x="282.1" y="67.8">ISO_VCC_2</text>
<text x="348.4" y="67.8">ISO_VCC_2</text>
<text x="107.7" y="78">C32</text>
<text x="157.9" y="78">C37</text>
<text x="344.2" y="78">C53</text>
<text x="107.3" y="79.9">10uF</text>
<text x="157.4" y="79.9">10uF</text>
<text x="343.7" y="79.9">10uF</text>
<text x="97.6" y="87.7">J2-A</text>
<text x="158.7" y="87.9">U12</text>
<text x="296.7" y="86.1">U19</text>
<text x="296.7" y="87.9">SN75ALS192D</text>
<text x="133.6" y="95">DIFFPAIR</text>
<text x="192.7" y="91.5">U14</text>
<text x="262.6" y="91.5">U17</text>
<text x="321.8" y="95">DIFFPAIR</text>
<text x="341.5" y="95">CH2_OUT_A_P</text>
<text x="353.8" y="94.9">J2-B</text>
<text x="133.6" y="100.4">DIFFPAIR</text>
<text x="133.6" y="98.6">DIFFPAIR</text>
<text x="133.6" y="96.9">DIFFPAIR</text>
<text x="219.6" y="96.9">CH2_0</text>
<text x="235.8" y="96.9">CH2_1</text>
<text x="321.8" y="98.6">DIFFPAIR</text>
<text x="341.5" y="96.9">CH2_ST_DIR_P</text>
<text x="341.5" y="100.4">CH2_ST_DIR_N</text>
<text x="341.5" y="98.6">CH2_OUT_A_N</text>
<text x="133.6" y="104">DIFFPAIR</text>
<text x="133.6" y="102.2">DIFFPAIR</text>
<text x="192.7" y="107.6">Si8620BC-B-IS</text>
<text x="262.6" y="107.6">Si8620BC-B-IS</text>
<text x="321.8" y="102.2">DIFFPAIR</text>
<text x="323.6" y="105.8">DIFFPAIR</text>
<text x="341.5" y="104">CH2_ST_PLS_P</text>
<text x="341.5" y="102.2">CH2_OUT_B_P</text>
<text x="341.5" y="105.8">CH2_OUT_B_N</text>
<text x="341.5" y="107.6">CH2_ST_PLS_N</text>
<text x="341.5" y="109.4">CH2_OUT_Z_P</text>
<text x="341.5" y="113">CH2_OUT_Z_N</text>
<text x="97.6" y="118.5">178-015-313R571</text>
<text x="192.7" y="114.8">U15</text>
<text x="262.6" y="114.8">U18</text>
<text x="364.7" y="122.9">178-015-313R571</text>
<text x="192.7" y="130.9">Si8620BC-B-IS</text>
<text x="262.6" y="130.9">Si8620BC-B-IS</text>
<text x="171.3" y="134.5">SN75ALS193D</text>
<text x="149.6" y="143.1">ISO_VCC_2</text>
<text x="194.4" y="143.1">ISO_VCC_2</text>
<text x="142.6" y="156">U11</text>
<text x="187.4" y="156">U13</text>
<text x="142.6" y="157.8">SN74AHCT86D</text>
<text x="187.4" y="157.8">SN74AHCT08D</text>
<text x="221.2" y="191.4">ISO_VCC_2</text>
<text x="239.5" y="194.9" transform="rotate(-90 239.5 194.9)">T</text>
<text x="242.7" y="194.3">D2</text>
<text x="242.7" y="196.1">LED Green</text>
<text x="198.2" y="202.5">ISO_GND_2</text>
<text x="126.5" y="211.5">DIFFPAIR</text>
<text x="126.5" y="213.3">DIFFPAIR</text>
<text x="264.5" y="211.5">CH2_ST_DIR_P</text>
<text x="264.5" y="213.3">CH2_ST_DIR_N</text>
<text x="126.5" y="216.9">DIFFPAIR</text>
<text x="126.5" y="218.7">DIFFPAIR</text>
<text x="264.5" y="216.9">CH2_ST_PLS_P</text>
<text x="264.5" y="218.7">CH2_ST_PLS_N</text>
<text x="200.2" y="225.5">VCC</text>
<text x="249.9" y="225.5">ISO_VCC_2</text>
<text x="217.8" y="231.2">U16</text>
<text x="194.2" y="239.4">10uF</text>
<text x="194.8" y="236.7">C40</text>
<text x="252.8" y="239.2">C49</text>
<text x="217.8" y="245.5">R2S-0505</text>
<text x="252.4" y="241.2">10uF</text>
<text x="135.4" y="247.3">DIFFPAIR</text>
<text x="360.6" y="290">DRAWING/PART NUMBER</text>
<text x="409.4" y="289.9">REVISION</text>
</g>
<g font-size="1.4">
<text x="357" y="82.7">SH3</text>
<text x="105.9" y="89.7">8A</text>
<text x="165.9" y="85.2" transform="rotate(-90 165.9 85.2)">16</text>
<text x="173.1" y="85.2" transform="rotate(-90 173.1 85.2)">4</text>
<text x="309.2" y="85.2" transform="rotate(-90 309.2 85.2)">16</text>
<text x="105.9" y="93.3">7A</text>
<text x="105.9" y="95">14ACH2_IN_A_P</text>
<text x="105.9" y="91.5">15A</text>
<text x="142.7" y="92.9" transform="rotate(-90 142.7 92.9)">R11</text>
<text x="147.8" y="92.8" transform="rotate(-90 147.8 92.8)">120</text>
<text x="149.8" y="92.7" transform="rotate(-90 149.8 92.7)">1%</text>
<text x="155.2" y="95">2</text>
<text x="160.2" y="95.5">1A</text>
<text x="166.4" y="92.2" transform="rotate(-90 166.4 92.2)">VCC</text>
<text x="173.6" y="90.4" transform="rotate(-90 173.6 90.4)">G</text>
<text x="189.2" y="93.3">1</text>
<text x="194.2" y="93.8">VDD1</text>
<text x="205.3" y="93.8">VDD2</text>
<text x="213.4" y="93.3">8</text>
<text x="248.7" y="91.5">R15</text>
<text x="248.9" y="95.2">5%</text>
<text x="249.2" y="93.4">22</text>
<text x="259" y="93.3">1</text>
<text x="264.1" y="93.8">VDD1</text>
<text x="275.1" y="93.8">VDD2</text>
<text x="283.3" y="93.3">8</text>
<text x="309.7" y="92.2" transform="rotate(-90 309.7 92.2)">VCC</text>
<text x="313.2" y="95.5">1Y</text>
<text x="319.1" y="95">2</text>
<text x="354.8" y="95">1B</text>
<text x="105.9" y="100.4">5A CH2_IN_B_N</text>
<text x="105.9" y="96.9">6A CH2_IN_A_N</text>
<text x="105.9" y="98.6">13ACH2_IN_B_P</text>
<text x="155.2" y="98.6">1</text>
<text x="160.2" y="99.1">1B</text>
<text x="175.3" y="97.4">1Y</text>
<text x="181.1" y="96.9">3</text>
<text x="189.2" y="96.9">2</text>
<text x="189.2" y="100.4">3</text>
<text x="194.2" y="97.4">A1</text>
<text x="194.2" y="100.9">A2</text>
<text x="207.4" y="100.9">B2</text>
<text x="207.4" y="97.4">B1</text>
<text x="213.4" y="100.4">6</text>
<text x="213.4" y="96.9">7</text>
<text x="217.6" y="100.4">CH2_2</text>
<text x="234.9" y="100.2">CH2_3</text>
<text x="259" y="96.9">2</text>
<text x="259" y="100.4">3</text>
<text x="264.1" y="97.4">A1</text>
<text x="264.1" y="100.9">A2</text>
<text x="277.2" y="100.9">B2</text>
<text x="277.2" y="97.4">B1</text>
<text x="283.3" y="100.4">6</text>
<text x="283.3" y="96.9">7</text>
<text x="293.1" y="96.9">1</text>
<text x="298.1" y="97.4">1A</text>
<text x="313.1" y="99.1">1Z</text>
<text x="319.1" y="98.6">3</text>
<text x="353.9" y="100.4">10B</text>
<text x="354.8" y="98.6">2B</text>
<text x="354.8" y="96.9">9B</text>
<text x="105.9" y="107.6">3A CH2_ST_DIR_N</text>
<text x="105.9" y="104">4A CH2_IN_Z_N</text>
<text x="105.9" y="105.8">11ACH2_ST_DIR_P</text>
<text x="105.9" y="102.2">12ACH2_IN_Z_P</text>
<text x="149.8" y="107.9" transform="rotate(-90 149.8 107.9)">1%</text>
<text x="155.2" y="104">6</text>
<text x="155.2" y="107.6">7</text>
<text x="160.2" y="104.5">2A</text>
<text x="175.3" y="106.3">2Y</text>
<text x="181.1" y="105.8">5</text>
<text x="189.2" y="104">4</text>
<text x="194.2" y="104.5">GND1</text>
<text x="205.1" y="104.5">GND2</text>
<text x="213.4" y="104">5</text>
<text x="248.7" y="103.1">R16</text>
<text x="248.9" y="106.8">5%</text>
<text x="249.2" y="105.1">22</text>
<text x="259" y="104">4</text>
<text x="264.1" y="104.5">GND1</text>
<text x="275" y="104.5">GND2</text>
<text x="283.3" y="104">5</text>
<text x="293.1" y="105.8">7</text>
<text x="298.1" y="106.3">2A</text>
<text x="313.2" y="104.5">2Y</text>
<text x="319.1" y="107.6">5</text>
<text x="319.1" y="104">6</text>
<text x="353.9" y="104">11B</text>
<text x="353.9" y="107.6">12B</text>
<text x="354.8" y="102.2">3B</text>
<text x="354.8" y="105.8">4B</text>
<text x="105.9" y="111.2">2A</text>
<text x="105.9" y="113">9A</text>
<text x="105.9" y="109.4">10ACH2_ST_PLS_P</text>
<text x="142.7" y="108.1" transform="rotate(-90 142.7 108.1)">R12</text>
<text x="147.8" y="108.1" transform="rotate(-90 147.8 108.1)">120</text>
<text x="154.3" y="113">10</text>
<text x="160.2" y="113.5">3A</text>
<text x="160.2" y="108.1">2B</text>
<text x="247.8" y="113.9">R17</text>
<text x="313.1" y="108.1">2Z</text>
<text x="313.2" y="113.5">3Y</text>
<text x="319.1" y="113">10 DIFFPAIR</text>
<text x="353.9" y="111.2">13B</text>
<text x="354.8" y="109.4">5B</text>
<text x="354.8" y="113">6B</text>
<text x="105.9" y="114.8">1A</text>
<text x="155.2" y="116.5">9</text>
<text x="160.2" y="117.1">3B</text>
<text x="175.3" y="115.3">3Y</text>
<text x="181.1" y="114.8">11</text>
<text x="189.2" y="116.5">1</text>
<text x="194.2" y="117.1">VDD1</text>
<text x="205.3" y="117.1">VDD2</text>
<text x="213.4" y="116.5">8</text>
<text x="234.9" y="120">CH2_5</text>
<text x="248" y="117.6">5%</text>
<text x="248.3" y="115.8">22</text>
<text x="259" y="116.5">1</text>
<text x="264.1" y="117.1">VDD1</text>
<text x="275.1" y="117.1">VDD2</text>
<text x="283.3" y="116.5">8</text>
<text x="293.1" y="114.8">9</text>
<text x="298.1" y="115.3">3A</text>
<text x="313.1" y="117.1">3Z</text>
<text x="319.1" y="116.5">11 DIFFPAIR</text>
<text x="353.9" y="114.8">14B</text>
<text x="353.9" y="118.3">15B</text>
<text x="354.8" y="116.5">7B</text>
<text x="142.7" y="124.2" transform="rotate(-90 142.7 124.2)">R13</text>
<text x="147.8" y="124.2" transform="rotate(-90 147.8 124.2)">120</text>
<text x="149.8" y="124" transform="rotate(-90 149.8 124)">1%</text>
<text x="154.3" y="121.9">14</text>
<text x="154.3" y="125.5">15</text>
<text x="160.2" y="122.4">4A</text>
<text x="175.3" y="124.2">4Y</text>
<text x="181.1" y="123.7">13</text>
<text x="189.2" y="120.1">2</text>
<text x="189.2" y="123.7">3</text>
<text x="194.2" y="120.6">A1</text>
<text x="194.2" y="124.2">A2</text>
<text x="207.4" y="124.2">B2</text>
<text x="207.4" y="120.6">B1</text>
<text x="213.4" y="123.7">6</text>
<text x="213.4" y="120.1">7</text>
<text x="217.6" y="120.1">CH2_4</text>
<text x="217.6" y="123.7">CH2_6</text>
<text x="234.9" y="123.5">CH2_7</text>
<text x="259" y="120.1">2</text>
<text x="259" y="123.7">3</text>
<text x="264.1" y="120.6">A1</text>
<text x="264.1" y="124.2">A2</text>
<text x="277.2" y="124.2">B2</text>
<text x="277.2" y="120.6">B1</text>
<text x="283.3" y="123.7">6</text>
<text x="283.3" y="120.1">7</text>
<text x="292.2" y="123.7">15</text>
<text x="298.1" y="124.2">4A</text>
<text x="313.2" y="122.4">4Y</text>
<text x="319.1" y="125.5">13</text>
<text x="319.1" y="121.9">14</text>
<text x="354.8" y="120.1">8B</text>
<text x="160.2" y="126">4B</text>
<text x="164.6" y="131.2" transform="rotate(-90 164.6 131.2)">GND</text>
<text x="170" y="131.2" transform="rotate(-90 170 131.2)">G#</text>
<text x="189.2" y="127.3">4</text>
<text x="194.2" y="127.8">GND1</text>
<text x="205.1" y="127.8">GND2</text>
<text x="213.4" y="127.3">5</text>
<text x="221.4" y="130.9">CH2_[0:7]</text>
<text x="235.8" y="130.9">CH2_[0:7]</text>
<text x="247.8" y="126.4">R18</text>
<text x="248" y="130.1">5%</text>
<text x="248.3" y="128.4">22</text>
<text x="259" y="127.3">4</text>
<text x="264.1" y="127.8">GND1</text>
<text x="275" y="127.8">GND2</text>
<text x="283.3" y="127.3">5</text>
<text x="292.2" y="130.9">12</text>
<text x="298.1" y="131.4">G#</text>
<text x="313.1" y="126">4Z</text>
<text x="357" y="129.2">SH4</text>
<text x="164.1" y="136.2" transform="rotate(-90 164.1 136.2)">8</text>
<text x="169.5" y="137.1" transform="rotate(-90 169.5 137.1)">12</text>
<text x="293.1" y="134.5">4</text>
<text x="298.1" y="135">G</text>
<text x="311.5" y="134.8" transform="rotate(-90 311.5 134.8)">GND</text>
<text x="311" y="139.8" transform="rotate(-90 311 139.8)">8</text>
<text x="153.4" y="155.1" transform="rotate(-90 153.4 155.1)">14</text>
<text x="198.2" y="155.1" transform="rotate(-90 198.2 155.1)">14</text>
<text x="139" y="163.1">1</text>
<text x="139" y="166.7">2</text>
<text x="144.1" y="163.6">1A</text>
<text x="144.1" y="167.2">1B</text>
<text x="153.9" y="162.1" transform="rotate(-90 153.9 162.1)">VCC</text>
<text x="155.6" y="165.4">1Y</text>
<text x="161.4" y="164.9">3</text>
<text x="183.8" y="163.1">1</text>
<text x="183.8" y="166.7">2</text>
<text x="188.8" y="163.6">1A</text>
<text x="188.8" y="167.2">1B</text>
<text x="198.7" y="162.1" transform="rotate(-90 198.7 162.1)">VCC</text>
<text x="200.4" y="165.4">1Y</text>
<text x="206.2" y="164.9">3</text>
<text x="139" y="170.3">4</text>
<text x="139" y="173.9">5</text>
<text x="144.1" y="170.8">2A</text>
<text x="155.6" y="172.6">2Y</text>
<text x="161.4" y="172.1">6</text>
<text x="183.8" y="170.3">4</text>
<text x="183.8" y="173.9">5</text>
<text x="188.8" y="170.8">2A</text>
<text x="200.4" y="172.6">2Y</text>
<text x="206.2" y="172.1">6</text>
<text x="139" y="177.5">9</text>
<text x="144.1" y="178">3A</text>
<text x="144.1" y="174.4">2B</text>
<text x="155.6" y="179.7">3Y</text>
<text x="161.4" y="179.2">8</text>
<text x="183.8" y="177.5">9</text>
<text x="188.8" y="174.4">2B</text>
<text x="188.8" y="178">3A</text>
<text x="200.4" y="179.7">3Y</text>
<text x="206.2" y="179.2">8</text>
<text x="138.1" y="181.1">10</text>
<text x="138.1" y="184.6">12</text>
<text x="144.1" y="181.6">3B</text>
<text x="144.1" y="185.1">4A</text>
<text x="182.9" y="181.1">10</text>
<text x="182.9" y="184.6">12</text>
<text x="188.8" y="181.6">3B</text>
<text x="188.8" y="185.1">4A</text>
<text x="138.1" y="188.2">13</text>
<text x="144.1" y="188.7">4B</text>
<text x="155.6" y="186.9">4Y</text>
<text x="161.4" y="186.4">11</text>
<text x="182.9" y="188.2">13</text>
<text x="188.8" y="188.7">4B</text>
<text x="200.4" y="186.9">4Y</text>
<text x="206.2" y="186.4">11</text>
<text x="153.4" y="197.1" transform="rotate(-90 153.4 197.1)">7</text>
<text x="153.9" y="192.2" transform="rotate(-90 153.9 192.2)">GND</text>
<text x="198.2" y="197.1" transform="rotate(-90 198.2 197.1)">7</text>
<text x="198.7" y="192.2" transform="rotate(-90 198.7 192.2)">GND</text>
<text x="214.3" y="234.8">2</text>
<text x="219.3" y="235.3">+VIN</text>
<text x="232.8" y="235.3">+VOUT</text>
<text x="242" y="234.8">5</text>
<text x="214.3" y="240.2">1</text>
<text x="219.3" y="240.7">-VIN</text>
<text x="233.3" y="240.7">-VOUT</text>
<text x="242" y="240.2">4</text>
</g>
<g font-size="1.2">
<text x="116.6" y="76" transform="rotate(-90 116.6 76)">C33</text>
<text x="118.1" y="76.5" transform="rotate(-90 118.1 76.5)">0.1uF</text>
<text x="127.4" y="76.9" transform="rotate(-90 127.4 76.9)">C34</text>
<text x="128.8" y="77.4" transform="rotate(-90 128.8 77.4)">0.1uF</text>
<text x="136.4" y="76.9" transform="rotate(-90 136.4 76.9)">C35</text>
<text x="137.8" y="77.4" transform="rotate(-90 137.8 77.4)">0.1uF</text>
<text x="145.3" y="76.9" transform="rotate(-90 145.3 76.9)">C36</text>
<text x="146.7" y="77.4" transform="rotate(-90 146.7 77.4)">0.1uF</text>
<text x="215.2" y="76" transform="rotate(-90 215.2 76)">C42</text>
<text x="216.6" y="76.5" transform="rotate(-90 216.6 76.5)">0.1uF</text>
<text x="224.1" y="76" transform="rotate(-90 224.1 76)">C44</text>
<text x="225.6" y="76.5" transform="rotate(-90 225.6 76.5)">0.1uF</text>
<text x="233.1" y="76" transform="rotate(-90 233.1 76)">C45</text>
<text x="234.5" y="76.5" transform="rotate(-90 234.5 76.5)">0.1uF</text>
<text x="242" y="76" transform="rotate(-90 242 76)">C47</text>
<text x="243.5" y="76.5" transform="rotate(-90 243.5 76.5)">0.1uF</text>
<text x="313.7" y="76.9" transform="rotate(-90 313.7 76.9)">C50</text>
<text x="315.1" y="77.4" transform="rotate(-90 315.1 77.4)">0.1uF</text>
<text x="322.7" y="76.9" transform="rotate(-90 322.7 76.9)">C51</text>
<text x="324.1" y="77.4" transform="rotate(-90 324.1 77.4)">0.1uF</text>
<text x="331.6" y="76.9" transform="rotate(-90 331.6 76.9)">C52</text>
<text x="333" y="77.4" transform="rotate(-90 333 77.4)">0.1uF</text>
<text x="161.4" y="153.5" transform="rotate(-90 161.4 153.5)">C38</text>
<text x="163.2" y="153.2" transform="rotate(-90 163.2 153.2)">0.1uF</text>
<text x="172.2" y="152.7" transform="rotate(-90 172.2 152.7)">C39</text>
<text x="173.1" y="152.3" transform="rotate(-90 173.1 152.3)">0.1uF</text>
<text x="250.9" y="178.6">C48</text>
<text x="249.6" y="180.1">100pF</text>
<text x="211.6" y="197.8" transform="rotate(-90 211.6 197.8)">C41</text>
<text x="225" y="197.8" transform="rotate(-90 225 197.8)">C43</text>
<text x="213" y="198.3" transform="rotate(-90 213 198.3)">0.1uF</text>
<text x="226.4" y="198.3" transform="rotate(-90 226.4 198.3)">0.1uF</text>
<text x="244.6" y="231.2">100uF</text>
<text x="245.1" y="229.4">10V</text>
<text x="249.5" y="233">C46</text>
</g>
</svg>
